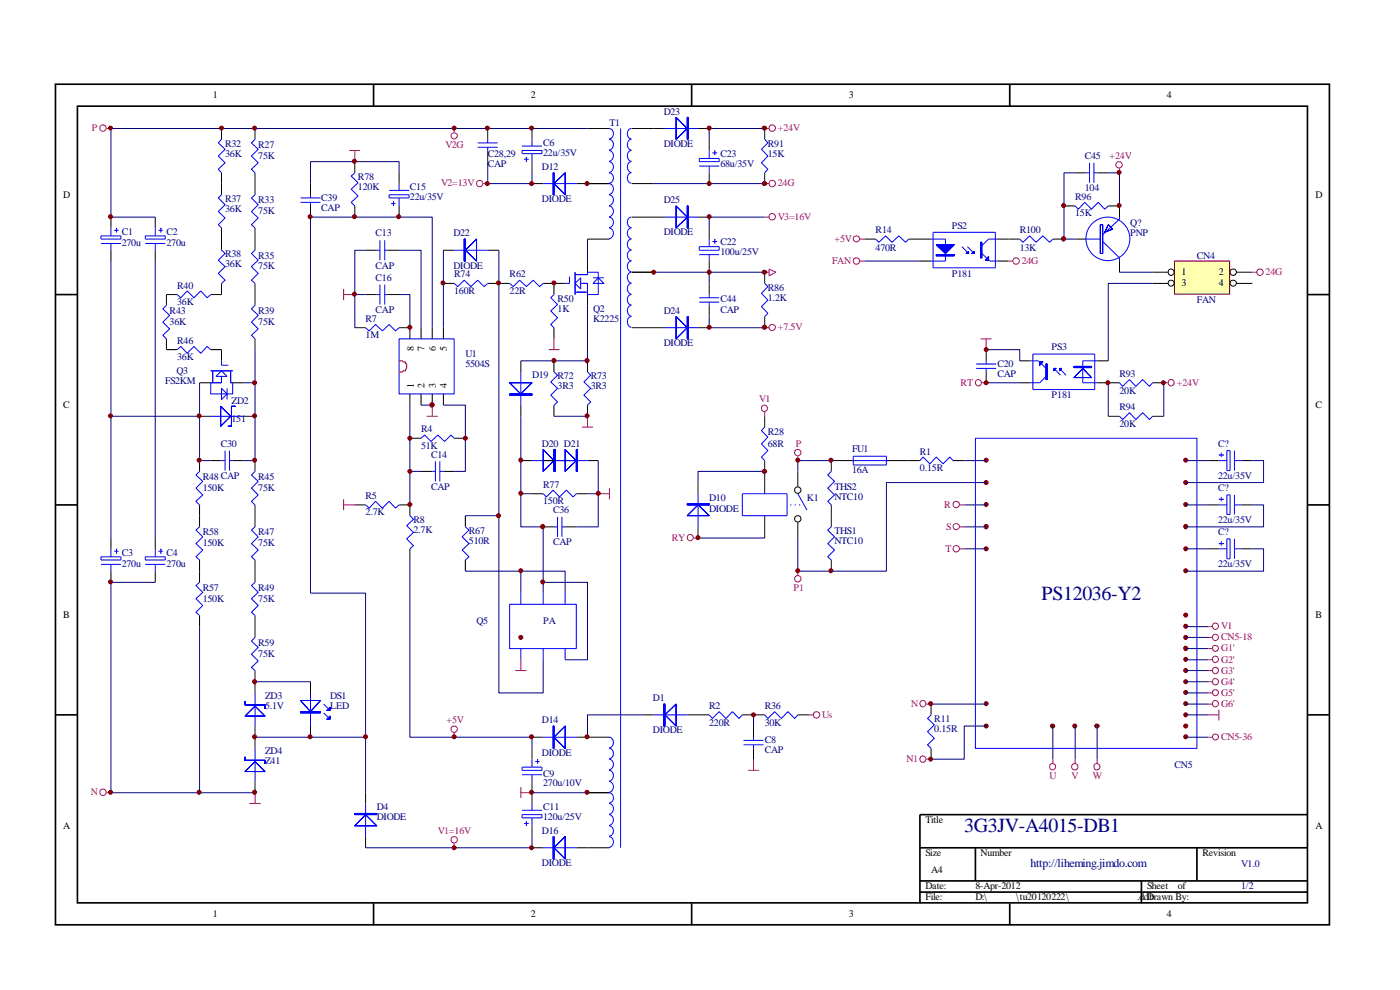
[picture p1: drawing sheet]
<svg xmlns="http://www.w3.org/2000/svg" width="297mm" height="210mm" viewBox="0 0 297 210" stroke-linecap="round" stroke-linejoin="round" font-family="sans-serif">
<g fill="none" stroke="#000" stroke-width=".35">
<path d="M11.8 17.9h270.2v178.3h-270.2zM79.2 17.9v4.6M146.7 17.9v4.6M214.2 17.9v4.6M16.4 22.5h261v169h-261zM11.8 62.5h4.6M277.5 62.5h4.6M11.8 107.1h4.6M277.5 107.1h4.6M11.8 151.6h4.6M277.5 151.6h4.6M195.2 179.8h82.3"/>
<path d="M206.9 179.8v7.1M253.9 179.8v7.1M277.5 172.8h-82.3v18.8M79.2 191.6v4.7M146.7 191.6v4.7M195.2 186.9h82.3M195.2 189.2h82.3M214.2 191.6v4.7M242.1 186.9v4.7"/>
</g>
<g fill="none" stroke="#000" stroke-width=".21">
<path d="M47 27.3v2.2M47 36.7v4.6M54.1 27.3v2.2M54.1 36.7v4.6M65.9 38.9v2.4M75.3 34.3v2.4M84.7 36.7v2.2M103.5 27.3v2.2M103.5 31.9v2.4M112.9 38.9h2.3M112.9 27.3v2.2M112.9 34.3v2.4"/>
<path d="M122.3 38.9h7M124.6 27.3h4.7M134 27.3h7.1M134 38.9h4.7M148.1 27.3h2.4M150.5 29.5v2.4M150.5 36.7v2.2M162.2 27.3v2.2M162.2 36.7v2.2M23.5 46.1v2.2M23.5 53.1v2.3M32.9 46.1v2.2"/>
<path d="M32.9 53.1v2.3M47 48.3v4.8M54.1 48.3v4.8M65.9 43.7v2.4M75.3 43.7v2.4M77.6 53.1h2.3M82.3 53.1h2.4M84.7 43.7v2.4M94.1 53.1h2.3M103.5 53.1h2.3M124.6 50.7h4.7M124.6 55.4v2.3"/>
<path d="M134 57.7h4.7M134 46.1h7.1M148.1 46.1h2.4M150.5 48.3v2.4M150.5 55.4v2.3M162.2 57.7v2.4M35.3 71.9v2.3h2.3M37.6 62.5h-2.3v2.3M44.7 74.2h2.3v2.3M47 60.1v2.4h-2.3M54.1 60.1v4.7M54.1 71.9v2.3"/>
<path d="M75.3 69.5h2.3M77.6 62.5h2.3M82.3 62.5h2.4M84.7 69.5h2.3v2.4M89.3 69.5v2.4M91.7 69.5v2.4M94.1 69.5v2.4M94.1 60.1h2.3M103.5 60.1h4.6M110.5 76.5v2.4M115.2 60.1h4.7M117.5 60.1v2.4"/>
<path d="M117.5 69.5v2.4M117.5 76.5v2.4M124.6 62.5v2.3M124.6 76.5v2.4M134 69.5h7.1M148.1 69.5h2.4M162.2 67.1v2.4M42.3 97.7v2.3M42.3 81.2h2.4M42.3 88.3h2.4M44.7 97.7h2.3M49.4 81.2h2.3"/>
<path d="M49.4 97.7h2.3M51.7 88.3h2.4M54.1 97.7v2.3M87 83.6v2.3M87 93h2.3M89.3 83.6v2.3M89.3 100h2.4M91.7 83.6v2.3M94.1 83.6v2.3M94.1 100h2.3M96.4 93h2.3M110.5 97.7h2.4"/>
<path d="M110.5 85.9v2.4M115.2 97.7h2.3M117.5 85.9v2.4M119.9 97.7h2.4M124.6 97.7h2.3M124.6 85.9v2.4M23.5 114.1v2.3M32.9 114.1v2.3M42.3 107.1v4.7M42.3 118.8v4.7M54.1 107.1v4.7M54.1 118.8v4.7"/>
<path d="M75.3 107.1h2.3M84.7 107.1h2.3v2.3M87 116.4v2.4M98.7 109.4v2.4M98.7 118.8v2.4M112.9 104.7h2.3M115.2 111.8h2.3M119.9 111.8h2.4M122.3 104.7h2.3M23.5 121.2v2.3M32.9 121.2v2.3M42.3 130.6v2.3"/>
<path d="M54.1 130.6v4.6M54.1 142.2v4.8M54.1 154v4.7M65.9 144.6v2.4M65.9 154v2.4M112.9 156.4h2.3M112.9 158.7v2.3M122.3 156.4h7M136.4 151.6h2.3M145.8 151.6h4.7M157.5 151.6h4.7M159.9 154v2.4"/>
<path d="M159.9 158.7v2.3M169.2 151.6h2.4M54.1 165.8v2.3M77.6 168.1v2.3M77.6 177.5v2.3M112.9 179.8h2.3M112.9 165.8v4.6M112.9 175.2v2.3M122.3 179.8h7M124.6 168.1h4.7"/>
</g>
<g fill="none" stroke="#00f" stroke-width=".21">
<path d="M47 29.5l-.7 .8 1.5 1.4-1.5 1.4 1.5 1.4-1.5 1.4 .7 .8M54.1 29.5l-.8 .8 1.5 1.4-1.5 1.4 1.5 1.4-1.5 1.4 .8 .8M75.3 36.7l-.8 .6 1.4 1.5-1.4 1.3 1.4 1.5-1.4 1.3 .8 .8M84.7 38.9v1.5M101.3 30.3h4.3M101.3 31.2h4.3M103.5 29.5v.8M103.5 31.2v.7M110.7 31.9h4.3v.7h-4.3zM110.7 31h4.3M111.2 33.8h1M111.7 33.4v.9"/>
<path d="M112.9 29.5v1.5M112.9 32.6v1.7M115.2 38.9h7.1M129.2 27.3a1.11 1.11 0 0 1 .9 1.1 1.11 1.11 0 0 1-.9 1.1M129.2 29.5a1.17 1.17 0 0 1 .9 1.2 1.17 1.17 0 0 1-.9 1.1M129.2 31.9a1.17 1.17 0 0 1 .9 1.2 1.17 1.17 0 0 1-.9 1.1M129.2 34.3a1.17 1.17 0 0 1 .9 1.1 1.17 1.17 0 0 1-.9 1.2M129.2 36.7a1.11 1.11 0 0 1 .9 1.1 1.11 1.11 0 0 1-.9 1.1M129.2 38.9a1.17 1.17 0 0 1 .9 1.2 1.17 1.17 0 0 1-.9 1.1M131.7 27.3v152.5M133.9 36.7a1.14 1.14 0 0 0-.8 1.1 1.14 1.14 0 0 0 .8 1.1M133.9 34.3a1.19 1.19 0 0 0-.8 1.1 1.19 1.19 0 0 0 .8 1.2"/>
<path d="M133.9 31.9a1.19 1.19 0 0 0-.8 1.2 1.19 1.19 0 0 0 .8 1.1M133.9 29.5a1.19 1.19 0 0 0-.8 1.2 1.19 1.19 0 0 0 .8 1.1M133.9 27.3a1.14 1.14 0 0 0-.8 1.1 1.14 1.14 0 0 0 .8 1.1M141.1 27.3h7M148.3 33.6h4.3v.7h-4.3zM148.3 35.2h4.3M150.5 31.9v1.7M150.5 35.2v1.5M151.1 32.4h1M151.6 31.9v1M162.2 29.5l.7 .8-1.4 1.4 1.4 1.4-1.4 1.4 1.4 1.4-.7 .8M21.4 50h4.3v.7h-4.3z"/>
<path d="M21.4 51.6h4.3M23.5 48.3v1.7M23.5 51.6v1.5M24.2 48.9h.9M24.7 48.3v1M30.8 51.6h4.3M30.8 50h4.3v.7h-4.3zM32.9 48.3v1.7M32.9 51.6v1.5M33.6 48.9h.9M34.1 48.3v1M47 53.1l.8 .7-1.5 1.4 1.5 1.4-1.5 1.4 1.5 1.4-.8 .7"/>
<path d="M47 41.3l-.7 .7 1.5 1.4-1.5 1.5 1.5 1.3-1.5 1.5 .7 .6M54.1 41.3l-.8 .7 1.5 1.4-1.5 1.5 1.5 1.3-1.5 1.5 .8 .6M54.1 53.1l-.8 .7 1.5 1.4-1.5 1.4 1.5 1.4-1.5 1.4 .8 .7M63.8 42h4.2M63.8 42.9h4.2M65.9 41.3v.7M65.9 42.9v.8M79.9 53.1h.7M80.6 51v4.2M81.6 51v4.2M81.6 53.1h.7M82.5 41.3h4.3v.7h-4.3z"/>
<path d="M82.5 40.4h4.3M83 43.2h.9M83.5 42.8v.9M84.7 42v1.7M96.4 53.1h7.1M120.8 58.7v1.4h-.9M122 58.3h2.6v-.6h2.3v4.8h-2.3v-2.4h-1.4M122 57.7v4.8M125.8 58.9h2.3M126.9 58.9l1.2 1.2h-2.3zM129.2 41.3a1.17 1.17 0 0 1 .9 1.2 1.17 1.17 0 0 1-.9 1.1M129.2 43.7a1.17 1.17 0 0 1 .9 1.1 1.17 1.17 0 0 1-.9 1.2"/>
<path d="M129.2 46.1a1.11 1.11 0 0 1 .9 1.1 1.11 1.11 0 0 1-.9 1.1M129.2 48.3a1.17 1.17 0 0 1 .9 1.2 1.17 1.17 0 0 1-.9 1.1M133.9 55.4a1.19 1.19 0 0 0-.8 1.1 1.19 1.19 0 0 0 .8 1.2M133.9 53.1a1.14 1.14 0 0 0-.8 1.1 1.14 1.14 0 0 0 .8 1.1M133.9 50.7a1.19 1.19 0 0 0-.8 1.2 1.19 1.19 0 0 0 .8 1.1M133.9 48.3a1.19 1.19 0 0 0-.8 1.2 1.19 1.19 0 0 0 .8 1.1M133.9 46.1a1.14 1.14 0 0 0-.8 1.1 1.14 1.14 0 0 0 .8 1.1M133.9 57.7a1.19 1.19 0 0 0-.8 1.2 1.19 1.19 0 0 0 .8 1.1M141.1 46.1h7M148.3 52.3h4.3v.8h-4.3zM148.3 54h4.3M150.5 50.7v1.6"/>
<path d="M150.5 54v1.4M151.1 51.2h1M151.6 50.7v.9M35.3 64.8l-.8 .7 1.5 1.4-1.5 1.4 1.5 1.5-1.5 1.3 .8 .8M37.6 62.5l.8 .7 1.3-1.5 1.4 1.5 1.5-1.5 1.3 1.5 .8-.7M37.6 74.2l.8-.7 1.3 1.4 1.4-1.4 1.5 1.4 1.3-1.4 .8 .7M44.7 78.7h4.7M45.1 78.7v2.5M47 76.5v1h1.4M47 78.7l1.2 1.1h-2.4zM48.9 78.7v2.5h.5v2.4h-4.7v-2.4h2.3v-1.4M54.1 64.8l-.8 .7 1.5 1.4-1.5 1.4 1.5 1.5-1.5 1.3 .8 .8"/>
<path d="M77.6 69.5l.7 .7 1.4-1.4 1.4 1.4 1.4-1.4 1.4 1.4 .8-.7M79.9 62.5h.7M80.6 60.4v4.2M81.6 62.5h.7M81.6 60.4v4.2M84.7 71.9h11.7v11.7h-11.7zM96.4 60.1l.7 .7 1.4-1.4 1.4 1.4 1.4-1.4 1.4 1.4 .8-.7M108.1 60.1l.8 .7 1.3-1.4 1.5 1.4 1.4-1.4 1.4 1.4 .7-.7M110.5 78.9v7M117.5 62.5l-.7 .7 1.5 1.4-1.5 1.4 1.5 1.4-1.5 1.4 .7 .7M117.5 78.9l.8 .7-1.5 1.4 1.5 1.4-1.5 1.4 1.5 1.5-.8 .6M122 62h2.6"/>
<path d="M122 60.1l1.2-1.2v2.4zM124.6 78.9l.7 .7-1.4 1.4 1.4 1.4-1.4 1.4 1.4 1.5-.7 .6M133.9 67.1a1.19 1.19 0 0 0-.8 1.2 1.19 1.19 0 0 0 .8 1.1M133.9 64.8a1.19 1.19 0 0 0-.8 1.1 1.19 1.19 0 0 0 .8 1.2M133.9 62.5a1.14 1.14 0 0 0-.8 1.1 1.14 1.14 0 0 0 .8 1.1M133.9 60.1a1.19 1.19 0 0 0-.8 1.2 1.19 1.19 0 0 0 .8 1.1M141.1 69.5h7M162.2 60.1l.7 .7-1.4 1.4 1.4 1.5-1.4 1.3 1.4 1.5-.7 .6M42.3 100l-.7 .8 1.4 1.3-1.4 1.4 1.4 1.5-1.4 1.3 .7 .8M44.7 88.3h7M47 82.4l1.2 1.2-1.2 1.2zM47 97.7h.8"/>
<path d="M47.8 95.6v4.2M48.2 82.4v2.4M48.7 97.7h.7M48.7 95.6v4.2M54.1 100l-.8 .8 1.5 1.3-1.5 1.4 1.5 1.5-1.5 1.3 .8 .8M89.3 93l.8-.7 1.3 1.3 1.5-1.3 1.4 1.3 1.4-1.3 .7 .7M91.7 100h.7M92.4 97.9v4.2M93.3 100h.8M93.3 97.9v4.2M112.9 97.7h11.7M21.4 118.1h4.3v.7h-4.3z"/>
<path d="M21.4 119.7h4.3M23.5 116.4v1.7M23.5 119.7v1.5M24.2 116.9h.9M24.7 116.4v1M30.8 118.1h4.3v.7h-4.3zM30.8 119.7h4.3M32.9 116.4v1.7M32.9 119.7v1.5M33.6 116.9h.9M34.1 116.4v1M42.3 111.8l-.7 .6 1.4 1.5-1.4 1.4 1.4 1.4-1.4 1.4 .7 .7"/>
<path d="M54.1 111.8l-.8 .6 1.5 1.5-1.5 1.4 1.5 1.4-1.5 1.4 .8 .7M77.6 107.1l.7 .7 1.4-1.5 1.4 1.5 1.4-1.5 1.4 1.5 .8-.7M87 109.4l.7 .8-1.4 1.3 1.4 1.4-1.4 1.4 1.4 1.4-.7 .7M98.7 111.8l.8 .6-1.5 1.5 1.5 1.4-1.5 1.4 1.5 1.4-.8 .7M115.2 104.7l.7 .7 1.4-1.4 1.4 1.4 1.4-1.4 1.5 1.4 .7-.7M117.5 111.8h.8M118.3 109.6v4.3M119.2 111.8h.7M119.2 109.6v4.3M42.3 123.5l-.7 .7 1.4 1.4-1.4 1.4 1.4 1.4-1.4 1.5 .7 .7M54.1 123.5l-.8 .7 1.5 1.4-1.5 1.4 1.5 1.4-1.5 1.5 .8 .7M54.1 135.2l-.8 .8 1.5 1.3-1.5 1.5 1.5 1.4-1.5 1.4 .8 .6"/>
<path d="M108.1 128.2h14.2v9.4h-14.2zM110.5 125.8v2.4M110.5 137.6v2.4M115.2 125.8v2.4M115.2 137.6v2.4M119.9 125.8v2.4M119.9 137.6v2.4M54.1 147v7M54.1 158.7v7.1M65.9 147v7M68.7 151.2l.9 .9M68.7 149.4l.9 .9"/>
<path d="M115.2 156.4h7.1M129.2 156.4a1.17 1.17 0 0 1 .9 1.1 1.17 1.17 0 0 1-.9 1.2M129.2 158.7a1.11 1.11 0 0 1 .9 1.2 1.11 1.11 0 0 1-.9 1.1M138.7 151.6h7.1M150.5 151.6l.6 .8 1.5-1.4 1.4 1.4 1.4-1.4 1.4 1.4 .7-.8M157.7 158h4.3M157.7 157.1h4.3M159.9 156.4v.7M159.9 158v.7M162.2 151.6l.7 .8 1.4-1.4 1.5 1.4 1.3-1.4 1.5 1.4 .6-.8M77.6 170.4v7.1M110.7 162.7h4.3v.7h-4.3z"/>
<path d="M110.7 172.8h4.3v.7h-4.3zM110.7 164.3h4.3M110.7 171.9h4.3M111.2 174.7h1M111.7 174.2v1M112.9 161v1.7M112.9 164.3v1.5M112.9 170.4v1.5M112.9 173.5v1.7M113.5 161.5h1M114 161v1M115.2 179.8h7.1"/>
<path d="M129.2 161a1.17 1.17 0 0 1 .9 1.2 1.17 1.17 0 0 1-.9 1.1M129.2 163.4a1.17 1.17 0 0 1 .9 1.1 1.17 1.17 0 0 1-.9 1.2M129.2 165.8a1.17 1.17 0 0 1 .9 1.1 1.17 1.17 0 0 1-.9 1.2M129.2 168.1a1.11 1.11 0 0 1 .9 1.1 1.11 1.11 0 0 1-.9 1.1M129.2 170.4a1.17 1.17 0 0 1 .9 1.2 1.17 1.17 0 0 1-.9 1.1M129.2 172.8a1.17 1.17 0 0 1 .9 1.1 1.17 1.17 0 0 1-.9 1.2M129.2 175.2a1.11 1.11 0 0 1 .9 1.1 1.11 1.11 0 0 1-.9 1.1M129.2 177.5a1.17 1.17 0 0 1 .9 1.1 1.17 1.17 0 0 1-.9 1.1"/>
</g>
<path d="M49.1 86.2v4.2h-.7h.7v-4.2h.8zM49.1 86.2v4.2h-.7h.7v-4.2h.8z" fill="#00f" stroke="#00f" stroke-width=".21"/>
<g fill="#00f" stroke="#00f" stroke-width=".21">
<path d="M46.8 86.2l2.1 2.1-2.1 2.1zM46.8 86.2l2.1 2.1-2.1 2.1z" fill-rule="evenodd"/>
<path d="M52 160.6v.7h4.2v.7v-.7h-4.2zM52 160.6v.7h4.2v.7v-.7h-4.2z" fill-rule="evenodd"/>
<path d="M52 163.7l2.1-2.2 2.1 2.2zM52 163.7l2.1-2.2 2.1 2.2z" fill-rule="evenodd"/>
<path d="M52 148.8v.7h4.2v.8v-.8h-4.2zM52 148.8v.7h4.2v.8v-.8h-4.2z" fill-rule="evenodd"/>
<path d="M52 151.9l2.1-2.1 2.1 2.1zM52 151.9l2.1-2.1 2.1 2.1z" fill-rule="evenodd"/>
<path d="M63.8 148.6h4.2l-2.1 2.4zM63.8 148.6h4.2l-2.1 2.4z" fill-rule="evenodd"/>
<path d="M63.8 151h4.2v.2h-4.2zM63.8 151h4.2v.2h-4.2z" fill-rule="evenodd"/>
<path d="M70 151.9v.7h-.7zM70 151.9v.7h-.7z" fill-rule="evenodd"/>
<path d="M70 150v.7h-.7zM70 150v.7h-.7z" fill-rule="evenodd"/>
<path d="M117.3 36.7v4.6h.2v-4.6zM117.3 36.7v4.6h.2v-4.6z" fill-rule="evenodd"/>
<path d="M117.5 38.9l2.4-2.2v4.6zM117.5 38.9l2.4-2.2v4.6z" fill-rule="evenodd"/>
<path d="M117.3 154v4.7h.2v-4.7zM117.3 154v4.7h.2v-4.7z" fill-rule="evenodd"/>
<path d="M117.5 156.4l2.4-2.4v4.7zM117.5 156.4l2.4-2.4v4.7z" fill-rule="evenodd"/>
<path d="M117.3 177.5v4.7h.2v-4.7zM117.3 177.5v4.7h.2v-4.7z" fill-rule="evenodd"/>
<path d="M117.5 179.8l2.4-2.3v4.7zM117.5 179.8l2.4-2.3v4.7z" fill-rule="evenodd"/>
<path d="M98.5 50.7v4.7h.2v-4.7zM98.5 50.7v4.7h.2v-4.7z" fill-rule="evenodd"/>
<path d="M101.1 50.7v4.7l-2.4-2.3zM101.1 50.7v4.7l-2.4-2.3z" fill-rule="evenodd"/>
<path d="M75.3 172.6v.2h4.6v-.2zM75.3 172.6v.2h4.6v-.2z" fill-rule="evenodd"/>
<path d="M77.6 172.8l2.3 2.4h-4.6zM77.6 172.8l2.3 2.4h-4.6z" fill-rule="evenodd"/>
<path d="M145.8 24.9v4.6h.2v-4.6zM145.8 24.9v4.6h.2v-4.6z" fill-rule="evenodd"/>
<path d="M143.4 24.9l2.4 2.4-2.4 2.2zM143.4 24.9l2.4 2.4-2.4 2.2z" fill-rule="evenodd"/>
<path d="M140.8 149.4v4.6h.3v-4.6zM140.8 149.4v4.6h.3v-4.6z" fill-rule="evenodd"/>
<path d="M141.1 151.6l2.3-2.2v4.6zM141.1 151.6l2.3-2.2v4.6z" fill-rule="evenodd"/>
<path d="M108.1 83.6v.2h4.8v-.2zM108.1 83.6v.2h4.8v-.2z" fill-rule="evenodd"/>
<path d="M108.1 81.2h4.8l-2.4 2.4zM108.1 81.2h4.8l-2.4 2.4z" fill-rule="evenodd"/>
<path d="M117.5 95.3v4.7h.3v-4.7zM117.5 95.3v4.7h.3v-4.7z" fill-rule="evenodd"/>
<path d="M115.2 95.3l2.3 2.4-2.3 2.3zM115.2 95.3l2.3 2.4-2.3 2.3z" fill-rule="evenodd"/>
<path d="M122.3 95.3v4.7h.2v-4.7zM122.3 95.3v4.7h.2v-4.7z" fill-rule="evenodd"/>
<path d="M119.9 95.3l2.4 2.4-2.4 2.3zM119.9 95.3l2.4 2.4-2.4 2.3z" fill-rule="evenodd"/>
<path d="M145.8 43.7v4.6h.2v-4.6zM145.8 43.7v4.6h.2v-4.6z" fill-rule="evenodd"/>
<path d="M143.4 43.7l2.4 2.4-2.4 2.2zM143.4 43.7l2.4 2.4-2.4 2.2z" fill-rule="evenodd"/>
<path d="M145.8 67.1v4.8h.2v-4.8zM145.8 67.1v4.8h.2v-4.8z" fill-rule="evenodd"/>
<path d="M143.4 67.1l2.4 2.4-2.4 2.4zM143.4 67.1l2.4 2.4-2.4 2.4z" fill-rule="evenodd"/>
</g>
<g fill="none" stroke="#a1006a" stroke-width=".21">
<path d="M22.6 27.3h.9M74.1 31.9h2.3M75.3 31.9v2.4M96.4 27.3v.9M102.5 38.9h1M162.2 27.3h1M162.2 38.9h1M162.2 46.1h1M162.2 57.7h1M163.2 57.1l1.4 .6-1.4 .8zM72.9 61.3v2.4M72.9 62.5h2.4"/>
<path d="M116.4 74.2h2.3M117.5 71.9v2.3M162.2 69.5h1M90.5 88.3h2.4M91.7 85.9v2.4M123.4 90.6h2.4M124.6 88.3v2.3M72.9 105.9v2.3M72.9 107.1h2.4M126.9 104.7h2.4M129.3 103.5v2.4M110.5 140v2.2"/>
<path d="M96.4 155.4v1M109.3 142.2h2.4M171.6 151.6h1M22.6 168.1h.9M52.9 170.4h2.4M54.1 168.1v2.3M96.4 178.9v.9M110.5 168.1h2.4M110.5 167v2.2M158.7 163.4h2.3M159.9 161v2.4"/>
<circle cx="21.8" cy="27.2" r=".68"/>
<circle cx="96.4" cy="28.8" r=".66"/>
<circle cx="101.8" cy="38.9" r=".68"/>
<circle cx="163.8" cy="38.9" r=".68"/>
<circle cx="163.8" cy="27.2" r=".68"/>
<circle cx="163.8" cy="46" r=".68"/>
<circle cx="163.8" cy="69.5" r=".66"/>
<circle cx="96.3" cy="154.7" r=".68"/>
<circle cx="173.2" cy="151.6" r=".68"/>
<circle cx="21.8" cy="168.1" r=".68"/>
<circle cx="96.3" cy="178.1" r=".68"/>
</g>
<g fill="none" stroke="#000080" stroke-width=".21">
<path d="M84.7 36.7v-2.4h-18.8v4.6M103.5 34.3v4.6h9.4v-2.2M124.6 27.3h-101.1v18.8h9.4M138.7 38.9h23.5M162.2 27.3h-11.7v2.2M23.5 55.4v58.7M32.9 55.4v58.7M77.6 53.1h-2.3v16.4M84.7 53.1h4.6v16.4M94.1 53.1v16.4M105.8 53.1v93.9h9.4v-7M124.6 50.7v4.7"/>
<path d="M138.7 57.7h23.5M162.2 46.1h-11.7v2.2M54.1 74.2v23.5h-2.4M75.3 62.5h2.3M84.7 62.5h2.3v7M91.7 69.5v-23.4h-25.8v79.7h11.7v42.3M124.6 64.8v11.7h-14.1M150.5 67.1v2.4h11.7M23.5 88.3h18.8M42.3 81.2v16.5h2.4M51.7 81.2h2.4M87 85.9v21.2"/>
<path d="M87 100h2.3M89.3 85.9h2.4M94.1 85.9h4.6v14.1h-2.3M110.5 88.3v23.5h4.7v14M117.5 88.3h7.1M126.9 97.7v14.1h-4.6M87 118.8v37.6h25.9v2.3M98.7 109.4h7.1M110.5 104.7h2.4M124.6 104.7h2.3M32.9 123.5h-9.4v44.6h30.6M42.3 132.9v35.2"/>
<path d="M98.7 121.2h11.8M110.5 125.8v-4.6h9.4v4.6M115.2 123.5h9.4v16.5h-4.7M54.1 144.6h11.8M54.1 156.4h11.8M136.4 151.6h-11.8v4.8M159.9 151.6v2.4M112.9 177.5v2.3h-35.3M112.9 168.1h11.7"/>
</g>
<g fill="#800000" stroke="#800000" stroke-width=".21">
<circle cx="54" cy="168.1" r=".42"/>
<circle cx="23.5" cy="168.1" r=".42"/>
<circle cx="23.5" cy="123.4" r=".42"/>
<circle cx="23.5" cy="46" r=".42"/>
<circle cx="23.5" cy="27.2" r=".42"/>
<circle cx="54" cy="97.6" r=".42"/>
<circle cx="42.2" cy="97.6" r=".42"/>
<circle cx="23.5" cy="88.2" r=".42"/>
<circle cx="42.2" cy="168.1" r=".42"/>
<circle cx="54" cy="144.6" r=".42"/>
<circle cx="54" cy="156.3" r=".42"/>
<circle cx="117.5" cy="60" r=".42"/>
<circle cx="87" cy="69.4" r=".42"/>
<circle cx="54" cy="27.2" r=".42"/>
<circle cx="124.5" cy="38.9" r=".42"/>
<circle cx="112.8" cy="27.2" r=".42"/>
<circle cx="103.4" cy="27.2" r=".42"/>
<circle cx="96.4" cy="27.2" r=".42"/>
<circle cx="124.5" cy="76.5" r=".45"/>
<circle cx="124.5" cy="88.2" r=".42"/>
<circle cx="87" cy="93" r=".42"/>
<circle cx="98.7" cy="93" r=".42"/>
<circle cx="91.6" cy="85.9" r=".48"/>
<circle cx="87" cy="100" r=".42"/>
<circle cx="87" cy="107" r=".42"/>
<circle cx="112.8" cy="156.3" r=".42"/>
<circle cx="124.5" cy="168.1" r=".42"/>
<circle cx="112.8" cy="168.1" r=".42"/>
<circle cx="112.8" cy="179.8" r=".42"/>
<circle cx="94" cy="60" r=".42"/>
<circle cx="75.2" cy="34.2" r=".42"/>
<circle cx="54" cy="81.2" r=".42"/>
<circle cx="112.8" cy="38.9" r=".42"/>
<circle cx="105.7" cy="60" r=".42"/>
<circle cx="115.1" cy="111.7" r=".45"/>
<circle cx="110.5" cy="97.6" r=".42"/>
<circle cx="115.1" cy="123.4" r=".42"/>
<circle cx="110.5" cy="104.6" r=".42"/>
<circle cx="110.5" cy="121.1" r=".42"/>
<circle cx="105.7" cy="109.4" r=".42"/>
<circle cx="117.5" cy="76.5" r=".45"/>
<circle cx="126.9" cy="104.6" r=".42"/>
<circle cx="124.5" cy="156.3" r=".42"/>
<circle cx="159.9" cy="151.6" r=".42"/>
<circle cx="96.4" cy="156.3" r=".42"/>
<circle cx="96.4" cy="179.8" r=".42"/>
<circle cx="162.2" cy="38.9" r=".45"/>
<circle cx="150.5" cy="38.9" r=".42"/>
<circle cx="162.2" cy="27.2" r=".45"/>
<circle cx="150.5" cy="27.2" r=".42"/>
<circle cx="150.5" cy="46" r=".42"/>
<circle cx="162.2" cy="57.7" r=".45"/>
<circle cx="138.7" cy="57.7" r=".42"/>
<circle cx="150.5" cy="69.4" r=".42"/>
<circle cx="162.2" cy="69.4" r=".45"/>
<circle cx="47" cy="27.2" r=".42"/>
<circle cx="75.2" cy="62.4" r=".42"/>
<circle cx="110.5" cy="135.2" r=".42"/>
</g>
<path d="M84.7 76.5h.6l.3 .3h.4v.2l.3 .2v.9l-.3 .3v.3h-.4l-.3 .2h-.6" fill="none" stroke="#f00" stroke-width=".21"/>
<path d="M249.3 55.5h11.5v6.8h-11.5z" fill="#ffffb0"/>
<path d="M249.2 55.4h11.7v7h-11.7z" fill="none" stroke="#800000" stroke-width=".21"/>
<g fill="none" stroke="#000" stroke-width=".21">
<path d="M228.1 36.7h2.3M232.7 36.7h2.4M183.4 50.7h2.4M192.8 50.7h4.7M195.2 55.4h2.3M211.6 50.7h4.7M211.6 55.4h2.4M223.4 50.7h2.3M225.7 43.7h2.4M228.1 50.7h2.3M235.1 43.7h2.4v2.4M237.5 55.4v2.3"/>
<path d="M244.5 57.7h3.3M262.4 57.7h3.3M150.5 60.1v2.4M150.5 64.8v2.3M209.2 74.2v2.3M209.2 78.9v2.3M216.3 76.5h2.3M232.7 76.5h2.4M244.5 60.1h3.3M262.4 60.1h3.3M162.2 88.3v2.3M162.2 97.7v7"/>
<path d="M169.2 100v3.3M181 97.7h-4.6v2.3M188 97.7h7.2M202.2 97.7h2.4M216.3 81.2h2.3M232.7 81.2h4.8M235.1 88.3h2.4M244.5 81.2h2.4M244.5 88.3h2.4M256.3 97.7h2.3M263.3 97.7h2.4M148.1 102.4v2.3"/>
<path d="M148.1 111.8v2.3M162.2 109.4v4.7M169.2 110.8v3.3M176.4 107.1v4.7M176.4 118.8v2.4M256.3 107.1h2.3M256.3 116.4h2.3M263.3 107.1h2.4M263.3 116.4h2.4M197.5 149.4v2.2M197.5 158.7v2.3"/>
<circle cx="248.4" cy="57.7" r=".66"/>
<circle cx="261.6" cy="57.7" r=".68"/>
<circle cx="248.5" cy="60.1" r=".64"/>
<circle cx="261.6" cy="60.1" r=".66"/>
<circle cx="169.2" cy="104" r=".68"/>
<circle cx="169.2" cy="110.1" r=".68"/>
</g>
<g fill="none" stroke="#00f" stroke-width=".21">
<path d="M230.4 36.7h.7M231.1 34.5v4.3M232.1 36.7h.6M232.1 34.5v4.3M185.8 50.7l.6 .7 1.5-1.4 1.3 1.4 1.5-1.4 1.4 1.4 .7-.7M197.5 50.7h3.1v4.7h-3.1M198 49.3h13.2v7.5h-13.2zM204 52.3l1.5 1.5M205.2 52.3l1.5 1.5M208.3 53.8l1.7 1.6h1.6M211.6 50.7h-1.9l-1.4 1.5M216.3 50.7l.7 .7 1.4-1.4 1.4 1.4 1.4-1.4 1.5 1.4 .7-.7"/>
<path d="M228.1 43.7l.7 .7 1.3-1.5 1.5 1.5 1.4-1.5 1.4 1.5 .7-.7M230.1 50.7h3.3M233.9 51.2l3.6 3.5v.7M237.5 46.1v.4l-3.6 3.3M148.3 63.2h4.3M148.3 64.1h4.3M150.5 62.5v.7M150.5 64.1v.7M207.1 77.2h4.2M207.1 78.1h4.2M209.2 76.5v.7M209.2 78.1v.8"/>
<path d="M218.6 76.5h1.7l1.6 1.6M219.1 75.1h13.1v7.5h-13.1zM221.9 79.8l-1.3 1.4h-2M223.6 78.1l1.4 1.5M224.8 78.1l1.3 1.5M232.7 76.5h-3v4.7h3M162.2 90.6l-.7 .8 1.4 1.3-1.4 1.4 1.4 1.5-1.4 1.3 .7 .8M176.4 100l-.8 .8 1.4 1.3-1.4 1.4 1.4 1.5-1.4 1.3 .8 .8M181 97.7h7M181 96.8h7v1.8h-7zM195.2 97.7l.6-.8 1.5 1.5 1.3-1.5 1.5 1.5 1.4-1.5 .7 .8M206.9 93h47v65.7h-47z"/>
<path d="M237.5 81.2l.7 .8 1.4-1.5 1.4 1.5 1.4-1.5 1.4 1.5 .7-.8M237.5 88.3l.7 .7 1.4-1.5 1.4 1.5 1.4-1.5 1.4 1.5 .7-.7M258.6 96.5h1M258.6 97.7h1.7M259.1 96v.9M260.3 95.6h.6v4.2h-.6zM261.9 97.7h1.4M261.9 95.6v4.2M148.1 104.7v7.1M157.5 104.7h9.5v4.7h-9.5zM167.6 107.1h.3M168.6 107.1h.2"/>
<path d="M169.2 104.7l2 3.5M169.5 107.1h.3M176.4 111.8l-.8 .6 1.4 1.5-1.4 1.4 1.4 1.4-1.4 1.4 .8 .7M258.6 105.9h1M258.6 107.1h1.7M258.6 115.3h1M258.6 116.4h1.7M259.1 105.4v.9M259.1 114.8v.9M260.3 105h.6v4.1h-.6zM260.3 114.3h.6v4.2h-.6zM261.9 105v4.1"/>
<path d="M261.9 114.3v4.2M261.9 107.1h1.4M261.9 116.4h1.4M197.5 151.6l-.7 .8 1.4 1.4-1.4 1.4 1.4 1.4-1.4 1.4 .7 .7"/>
<circle cx="235" cy="50.7" r="4.6"/>
</g>
<path d="M198.6 51.9h3.8l-1.8 1.9zM198.6 51.9h3.8l-1.8 1.9z" fill="#00f" stroke="#00f" stroke-width=".21"/>
<g fill="#00f" stroke="#00f" stroke-width=".21">
<path d="M198.6 54h3.8v.3h-3.8zM198.6 54h3.8v.3h-3.8z" fill-rule="evenodd"/>
<path d="M206.2 53.8h.5v-.5zM206.2 53.8h.5v-.5z" fill-rule="evenodd"/>
<path d="M205 53.8h.5v-.5zM205 53.8h.5v-.5z" fill-rule="evenodd"/>
<path d="M208 51.4v3.3h.3v-3.3zM208 51.4v3.3h.3v-3.3z" fill-rule="evenodd"/>
<path d="M209.7 54.4v.8h-.7zM209.7 54.4v.8h-.7z" fill-rule="evenodd"/>
<path d="M233.4 47.7v6.1h.5v-6.1zM233.4 47.7v6.1h.5v-6.1z" fill-rule="evenodd"/>
<path d="M235.1 47.7l1 .9-1.7 .7zM235.1 47.7l1 .9-1.7 .7z" fill-rule="evenodd"/>
<path d="M229.7 78.1l1.9 2h-3.8zM229.7 78.1l1.9 2h-3.8z" fill-rule="evenodd"/>
<path d="M227.8 77.7h3.8v.3h-3.8zM227.8 77.7h3.8v.3h-3.8z" fill-rule="evenodd"/>
<path d="M223.6 78.1v.6l.4-.6zM223.6 78.1v.6l.4-.6z" fill-rule="evenodd"/>
<path d="M224.8 78.1v.6l.4-.6zM224.8 78.1v.6l.4-.6z" fill-rule="evenodd"/>
<path d="M221.9 77.2v3.3h.3v-3.3zM221.9 77.2v3.3h.3v-3.3z" fill-rule="evenodd"/>
<path d="M220.6 76.8h.6l-.6 .7zM220.6 76.8h.6l-.6 .7z" fill-rule="evenodd"/>
<path d="M145.8 106.8v.3h4.7v-.3zM145.8 106.8v.3h4.7v-.3z" fill-rule="evenodd"/>
<path d="M148.1 107.1l2.4 2.3h-4.7zM148.1 107.1l2.4 2.3h-4.7z" fill-rule="evenodd"/>
</g>
<g fill="none" stroke="#a1006a" stroke-width=".21">
<path d="M237.5 35.7v1M182.5 50.7h.9M182.5 55.4h.9M214 55.4h.9M265.7 57.7h.9M208 71.9h2.4M209.2 71.9v2.3M162.2 87.4v.9M169.2 96.8v.9M208.3 81.2h.9M246.9 81.2h.9M147.2 114.1h.9"/>
<path d="M203.6 107.1h1M203.6 111.8h1M203.6 116.4h1M169.2 121.2v.9M256.3 132.9h.9M256.3 135.2h.9M256.3 137.6h.9M256.3 140h.9M196.5 149.4h1M256.3 142.2h.9M256.3 144.6h.9M256.3 147h.9"/>
<path d="M256.3 149.4h.9M256.3 151.6h2.3M256.3 156.4h.9M258.6 150.5v2.3M196.5 161h1M223.4 161v1M228.1 161v1M232.7 161v1"/>
<circle cx="237.4" cy="35" r=".68"/>
<circle cx="181.7" cy="55.4" r=".68"/>
<circle cx="181.7" cy="50.7" r=".66"/>
<circle cx="215.6" cy="55.4" r=".68"/>
<circle cx="267.3" cy="57.7" r=".68"/>
<circle cx="162.2" cy="86.6" r=".66"/>
<circle cx="169.2" cy="96" r=".68"/>
<circle cx="207.5" cy="81.2" r=".66"/>
<circle cx="248.4" cy="81.2" r=".66"/>
<circle cx="146.4" cy="114" r=".66"/>
<circle cx="202.9" cy="107" r=".68"/>
<circle cx="202.9" cy="116.4" r=".68"/>
<circle cx="202.9" cy="111.7" r=".66"/>
<circle cx="169.2" cy="122.8" r=".68"/>
<circle cx="257.8" cy="132.8" r=".66"/>
<circle cx="257.8" cy="139.8" r=".66"/>
<circle cx="257.8" cy="135.2" r=".66"/>
<circle cx="257.9" cy="137.5" r=".64"/>
<circle cx="195.8" cy="149.2" r=".66"/>
<circle cx="257.8" cy="142.2" r=".66"/>
<circle cx="257.8" cy="144.6" r=".66"/>
<circle cx="257.8" cy="149.2" r=".66"/>
<circle cx="257.9" cy="146.9" r=".64"/>
<circle cx="257.9" cy="156.3" r=".64"/>
<circle cx="195.8" cy="161" r=".66"/>
<circle cx="223.3" cy="162.6" r=".66"/>
<circle cx="228" cy="162.6" r=".68"/>
<circle cx="232.7" cy="162.6" r=".66"/>
</g>
<g fill="none" stroke="#000080" stroke-width=".21">
<path d="M228.1 36.7h-2.4v14h2.4M235.1 36.7h2.4v7M150.5 57.7v2.4M183.4 55.4h11.8M237.5 57.7h7M209.2 74.2h7.1v2.3M244.5 60.1h-9.4v16.4M162.2 100h-14.1v2.4M176.4 97.7h-7.2v2.3M204.6 97.7h4.6M209.2 81.2h7.1M235.1 81.2v7.1"/>
<path d="M246.9 81.2v7.1M251.5 97.7h4.8M265.7 97.7h2.4v4.7h-16.6M148.1 114.1h14.1M204.6 107.1h4.6M204.6 111.8h4.6M204.6 116.4h4.6M209.2 102.4h-21.2v18.8h-18.8v-7.1M251.5 107.1h4.8M251.5 116.4h4.8M265.7 107.1h2.4v4.7h-16.6M265.7 116.4h2.4v4.8h-16.6"/>
<path d="M251.5 132.9h4.8M251.5 135.2h4.8M251.5 137.6h4.8M251.5 140h4.8M65.9 156.4h11.7M197.5 149.4h11.7M209.2 154h-4.6v7h-7.1M223.4 154v7M228.1 154v7M232.7 154v7M251.5 149.4h4.8M251.5 147h4.8"/>
<path d="M251.5 144.6h4.8M251.5 142.2h4.8M251.5 151.6h4.8M251.5 156.4h4.8"/>
</g>
<g fill="#800000" stroke="#800000" stroke-width=".21">
<circle cx="237.4" cy="43.6" r=".42"/>
<circle cx="237.4" cy="36.6" r=".42"/>
<circle cx="225.6" cy="50.7" r=".45"/>
<circle cx="225.6" cy="43.6" r=".42"/>
<circle cx="209.2" cy="81.2" r=".42"/>
<circle cx="209.2" cy="74.2" r=".42"/>
<circle cx="235" cy="81.2" r=".42"/>
<circle cx="246.8" cy="81.2" r=".42"/>
<circle cx="251.5" cy="97.6" r=".42"/>
<circle cx="251.5" cy="102.4" r=".42"/>
<circle cx="251.5" cy="107" r=".42"/>
<circle cx="251.5" cy="111.7" r=".45"/>
<circle cx="251.5" cy="116.4" r=".42"/>
<circle cx="251.5" cy="121.1" r=".42"/>
<circle cx="251.5" cy="130.5" r=".42"/>
<circle cx="251.5" cy="132.8" r=".42"/>
<circle cx="251.5" cy="135.2" r=".42"/>
<circle cx="251.5" cy="137.5" r=".45"/>
<circle cx="251.5" cy="139.9" r=".42"/>
<circle cx="251.5" cy="142.2" r=".42"/>
<circle cx="251.5" cy="144.6" r=".42"/>
<circle cx="251.5" cy="146.9" r=".42"/>
<circle cx="251.5" cy="149.3" r=".42"/>
<circle cx="251.5" cy="151.6" r=".42"/>
<circle cx="251.5" cy="154" r=".42"/>
<circle cx="251.5" cy="156.3" r=".42"/>
<circle cx="209.2" cy="97.6" r=".42"/>
<circle cx="209.2" cy="102.4" r=".42"/>
<circle cx="209.2" cy="107" r=".42"/>
<circle cx="209.2" cy="111.7" r=".45"/>
<circle cx="209.2" cy="116.4" r=".42"/>
<circle cx="209.2" cy="154" r=".42"/>
<circle cx="209.2" cy="149.3" r=".42"/>
<circle cx="223.3" cy="154" r=".45"/>
<circle cx="228" cy="154" r=".42"/>
<circle cx="232.7" cy="154" r=".45"/>
<circle cx="162.2" cy="100" r=".45"/>
<circle cx="148.1" cy="114" r=".42"/>
<circle cx="176.3" cy="121.1" r=".42"/>
<circle cx="176.3" cy="97.6" r=".42"/>
<circle cx="169.2" cy="121.1" r=".42"/>
<circle cx="169.2" cy="97.6" r=".42"/>
<circle cx="197.4" cy="149.3" r=".42"/>
<circle cx="197.4" cy="161" r=".42"/>
<circle cx="150.5" cy="57.7" r=".42"/>
<circle cx="42.2" cy="88.2" r=".42"/>
<circle cx="54" cy="88.2" r=".42"/>
<circle cx="65.8" cy="46" r=".42"/>
<circle cx="75.2" cy="46" r=".42"/>
<circle cx="84.6" cy="46" r=".42"/>
<circle cx="65.8" cy="156.3" r=".42"/>
<circle cx="77.6" cy="156.3" r=".42"/>
<circle cx="103.4" cy="38.9" r=".42"/>
</g>
<g font-size="4.2" fill="#000080">
<text x="221" y="127.2">PS12036-Y2</text>
<text x="204.6" y="176.4">3G3JV-A4015-DB1</text>
</g>
<text font-size="2.5" fill="#000080" x="218.6" y="183.9">http://liheming.jimdo.com</text>
<g font-size="2.1">
<text x="45.1" y="20.8">1</text>
<text x="112.6" y="20.8">2</text>
<text x="180.1" y="20.8">3</text>
<text x="247.6" y="20.8">4</text>
<text x="13.4" y="41.9">D</text>
<text x="279.1" y="41.9">D</text>
<text x="250.6" y="58.3">1</text>
<text x="258.6" y="58.3">2</text>
<text x="250.6" y="60.7">3</text>
<text x="258.6" y="60.7">4</text>
<text x="87.8" y="74.4" transform="rotate(-90 87.8 74.4)">8</text>
<text x="90.1" y="74.4" transform="rotate(-90 90.1 74.4)">7</text>
<text x="92.5" y="74.4" transform="rotate(-90 92.5 74.4)">6</text>
<text x="94.8" y="74.4" transform="rotate(-90 94.8 74.4)">5</text>
<text x="87.8" y="82.2" transform="rotate(-90 87.8 82.2)">1</text>
<text x="90.1" y="82.2" transform="rotate(-90 90.1 82.2)">2</text>
<text x="92.5" y="82.2" transform="rotate(-90 92.5 82.2)">3</text>
<text x="94.8" y="82.2" transform="rotate(-90 94.8 82.2)">4</text>
<text x="13.4" y="86.5">C</text>
<text x="279.1" y="86.5">C</text>
<text x="13.4" y="131.1">B</text>
<text x="279.1" y="131.1">B</text>
<text x="13.4" y="175.8">A</text>
<text x="196.3" y="174.6">Title</text>
<text x="279.1" y="175.8">A</text>
<text x="196.3" y="181.6">Size</text>
<text x="197.5" y="185.2">A4</text>
<text x="208" y="181.6">Number</text>
<text x="255.1" y="181.6">Revision</text>
<text x="196.3" y="188.6">Date:</text>
<text x="196.3" y="191">File:</text>
<text x="206.9" y="188.6">8-Apr-2012</text>
<text x="206.9" y="191">D:\</text>
<text x="215.6" y="191">\tu20120222\</text>
<text x="241.2" y="191">.ddDrawn By:</text>
<text x="243.3" y="188.6">Sheet</text>
<text x="243.8" y="191">b</text>
<text x="249.9" y="188.6">of</text>
<text x="45.1" y="194.6">1</text>
<text x="112.6" y="194.6">2</text>
<text x="180.1" y="194.6">3</text>
<text x="247.6" y="194.6">4</text>
</g>
<g font-size="2.1" fill="#a1006a">
<text x="19.5" y="27.9">P</text>
<text x="165" y="27.9">+24V</text>
<text x="94.5" y="31.3">V2G</text>
<text x="235.4" y="33.7">+24V</text>
<text x="93.6" y="39.5">V2=13V</text>
<text x="165" y="39.5">24G</text>
<text x="165" y="46.7">V3=16V</text>
<text x="177" y="51.3">+5V</text>
<text x="176.5" y="56">FAN</text>
<text x="216.7" y="56">24G</text>
<text x="268.5" y="58.3">24G</text>
<text x="165" y="70.1">+7.5V</text>
<text x="203.8" y="81.9">RT</text>
<text x="249.7" y="81.9">+24V</text>
<text x="161" y="85.3">V1</text>
<text x="168.8" y="94.7">P</text>
<text x="200.3" y="107.7">R</text>
<text x="200.7" y="112.4">S</text>
<text x="142.5" y="114.7">RY</text>
<text x="200.6" y="117.1">T</text>
<text x="168.3" y="125.3">P1</text>
<text x="259.1" y="133.5">V1</text>
<text x="259.1" y="135.8">CN5-18</text>
<text x="259.1" y="138.2">G1'</text>
<text x="259.1" y="140.5">G2'</text>
<text x="259.1" y="142.9">G3'</text>
<text x="193.3" y="149.9">N</text>
<text x="259.1" y="145.2">G4'</text>
<text x="259.1" y="147.6">G5'</text>
<text x="259.1" y="149.9">G6'</text>
<text x="94.7" y="153.4">+5V</text>
<text x="174.4" y="152.3">Us</text>
<text x="192.3" y="161.6">N1</text>
<text x="259.1" y="157">CN5-36</text>
<text x="222.7" y="165.2">U</text>
<text x="227.3" y="165.2">V</text>
<text x="231.8" y="165.2">W</text>
<text x="19.3" y="168.7">N</text>
<text x="92.9" y="177">V1=16V</text>
</g>
<g font-size="2.1" fill="#000080">
<text x="129.3" y="26.7">T1</text>
<text x="140.8" y="24.3">D23</text>
<text x="47.8" y="31.2">R32</text>
<text x="47.8" y="33.3">36K</text>
<text x="54.8" y="31.3">R27</text>
<text x="54.8" y="33.7">75K</text>
<text x="103.5" y="33.3">C28,29</text>
<text x="103.5" y="35.4">CAP</text>
<text x="115.2" y="30.9">C6</text>
<text x="115.2" y="33">22u/35V</text>
<text x="140.8" y="31.2">DIODE</text>
<text x="152.8" y="33.3">C23</text>
<text x="152.8" y="35.4">68u/35V</text>
<text x="162.9" y="31.2">R91</text>
<text x="162.9" y="33.3">15K</text>
<text x="230.1" y="33.7">C45</text>
<text x="75.9" y="38.2">R78</text>
<text x="75.9" y="40.3">120K</text>
<text x="87" y="40.3">C15</text>
<text x="115" y="36.1">D12</text>
<text x="230.1" y="40.6">104</text>
<text x="47.8" y="42.8">R37</text>
<text x="47.8" y="45">36K</text>
<text x="54.8" y="43.1">R33</text>
<text x="54.8" y="45.5">75K</text>
<text x="68.2" y="42.7">C39</text>
<text x="68.2" y="44.7">CAP</text>
<text x="87" y="42.4">22u/35V</text>
<text x="115" y="42.8">DIODE</text>
<text x="140.8" y="43.1">D25</text>
<text x="228.1" y="42.4">R96</text>
<text x="228.1" y="45.9">15K</text>
<text x="239.8" y="47.8">Q?</text>
<text x="25.8" y="49.9">C1</text>
<text x="25.8" y="52.2">270u</text>
<text x="35.3" y="49.9">C2</text>
<text x="35.3" y="52.2">270u</text>
<text x="79.7" y="50.1">C13</text>
<text x="96.2" y="50.1">D22</text>
<text x="140.8" y="49.9">DIODE</text>
<text x="152.8" y="52">C22</text>
<text x="185.8" y="49.4">R14</text>
<text x="185.8" y="53.2">470R</text>
<text x="201.9" y="48.5">PS2</text>
<text x="216.3" y="49.4">R100</text>
<text x="216.3" y="53.2">13K</text>
<text x="239.8" y="50.1">PNP</text>
<text x="47.8" y="54.6">R38</text>
<text x="47.8" y="56.7">36K</text>
<text x="54.8" y="54.9">R35</text>
<text x="54.8" y="57.1">75K</text>
<text x="79.7" y="59.5">C16</text>
<text x="79.7" y="57">CAP</text>
<text x="96.2" y="57">DIODE</text>
<text x="96.4" y="58.8">R74</text>
<text x="108.1" y="58.8">R62</text>
<text x="152.8" y="54.1">100u/25V</text>
<text x="201.9" y="58.8">P181</text>
<text x="253.9" y="54.9">CN4</text>
<text x="37.6" y="61.2">R40</text>
<text x="37.6" y="64.7">36K</text>
<text x="96.4" y="62.3">160R</text>
<text x="108.1" y="62.3">22R</text>
<text x="118.3" y="64">R50</text>
<text x="152.8" y="64">C44</text>
<text x="162.9" y="61.6">R86</text>
<text x="162.9" y="63.8">1.2K</text>
<text x="253.9" y="64.3">FAN</text>
<text x="36" y="66.5">R43</text>
<text x="36" y="68.9">36K</text>
<text x="54.8" y="66.5">R39</text>
<text x="54.8" y="68.9">75K</text>
<text x="77.6" y="68.2">R7</text>
<text x="77.6" y="71.7">1M</text>
<text x="79.7" y="66.4">CAP</text>
<text x="118.3" y="66.1">1K</text>
<text x="125.8" y="66.1">Q2</text>
<text x="125.8" y="68.2">K2225</text>
<text x="140.8" y="66.5">D24</text>
<text x="152.8" y="66.4">CAP</text>
<text x="37.6" y="72.9">R46</text>
<text x="37.6" y="76.5">36K</text>
<text x="98.7" y="75.8">U1</text>
<text x="98.7" y="77.8">5504S</text>
<text x="140.8" y="73.4">DIODE</text>
<text x="211.6" y="77.8">C20</text>
<text x="223.1" y="74.3">PS3</text>
<text x="35.1" y="81.4">FS2KM</text>
<text x="37.4" y="79.2">Q3</text>
<text x="112.9" y="80.2">D19</text>
<text x="118.3" y="80.4">R72</text>
<text x="118.3" y="82.5">3R3</text>
<text x="125.3" y="80.4">R73</text>
<text x="125.3" y="82.5">3R3</text>
<text x="211.6" y="79.9">CAP</text>
<text x="237.5" y="79.9">R93</text>
<text x="237.5" y="83.5">20K</text>
<text x="49.1" y="85.6">ZD2</text>
<text x="49.1" y="89.6">151</text>
<text x="223.1" y="84.4">P181</text>
<text x="237.5" y="87">R94</text>
<text x="46.8" y="94.7">C30</text>
<text x="89.3" y="91.7">R4</text>
<text x="89.3" y="95.2">51K</text>
<text x="115" y="94.7">D20 D21</text>
<text x="162.9" y="92.4">R28</text>
<text x="162.9" y="94.7">68R</text>
<text x="180.8" y="95.9">FU1</text>
<text x="237.5" y="90.5">20K</text>
<text x="258.4" y="94.7">C?</text>
<text x="43" y="101.8">R48 CAP</text>
<text x="54.8" y="101.8">R45</text>
<text x="91.4" y="97.1">C14</text>
<text x="180.8" y="100.4">16A</text>
<text x="195.2" y="96.4">R1</text>
<text x="195.2" y="99.9">0.15R</text>
<text x="258.4" y="101.6">22u/35V</text>
<text x="43" y="104.1">150K</text>
<text x="54.8" y="104.1">75K</text>
<text x="77.6" y="105.7">R5</text>
<text x="91.4" y="103.9">CAP</text>
<text x="115.2" y="103.5">R77</text>
<text x="115.2" y="106.9">150R</text>
<text x="150.5" y="106.3">D10</text>
<text x="171.2" y="106.3">K1</text>
<text x="177" y="103.9">THS2</text>
<text x="177" y="106">NTC10</text>
<text x="258.4" y="104.1">C?</text>
<text x="43" y="113.5">R58</text>
<text x="54.8" y="113.5">R47</text>
<text x="77.6" y="109.3">2.7K</text>
<text x="87.7" y="110.9">R8</text>
<text x="87.7" y="113">2.7K</text>
<text x="99.5" y="113.3">R67</text>
<text x="117.3" y="108.9">C36</text>
<text x="150.5" y="108.6">DIODE</text>
<text x="177" y="113.3">THS1</text>
<text x="258.4" y="110.9">22u/35V</text>
<text x="258.4" y="113.5">C?</text>
<text x="25.8" y="118">C3</text>
<text x="35.3" y="118">C4</text>
<text x="43" y="115.9">150K</text>
<text x="54.8" y="115.9">75K</text>
<text x="99.5" y="115.4">510R</text>
<text x="117.3" y="115.7">CAP</text>
<text x="177" y="115.4">NTC10</text>
<text x="25.8" y="120.3">270u</text>
<text x="35.3" y="120.3">270u</text>
<text x="43" y="125.3">R57</text>
<text x="54.8" y="125.3">R49</text>
<text x="258.4" y="120.3">22u/35V</text>
<text x="43" y="127.6">150K</text>
<text x="54.8" y="127.6">75K</text>
<text x="54.8" y="137">R59</text>
<text x="101.1" y="132.3">Q5</text>
<text x="115.2" y="132.3">PA</text>
<text x="54.8" y="139.4">75K</text>
<text x="56.2" y="148.3">ZD3</text>
<text x="70" y="148.3">DS1</text>
<text x="138.5" y="148.8">D1</text>
<text x="56.2" y="150.4">5.1V</text>
<text x="70" y="150.4">LED</text>
<text x="115" y="153.4">D14</text>
<text x="138.5" y="155.5">DIODE</text>
<text x="150.5" y="150.4">R2</text>
<text x="150.5" y="153.9">220R</text>
<text x="162.2" y="150.4">R36</text>
<text x="162.2" y="153.9">30K</text>
<text x="198.2" y="153.2">R11</text>
<text x="198.2" y="155.4">0.15R</text>
<text x="56.2" y="160">ZD4</text>
<text x="115" y="160.3">DIODE</text>
<text x="162.2" y="157.6">C8</text>
<text x="162.2" y="159.8">CAP</text>
<text x="56.2" y="162.1">Z41</text>
<text x="115.2" y="164.8">C9</text>
<text x="115.2" y="166.8">270u/10V</text>
<text x="249.2" y="162.8">CN5</text>
<text x="79.9" y="171.8">D4</text>
<text x="79.9" y="173.9">DIODE</text>
<text x="115.2" y="171.8">C11</text>
<text x="115.2" y="173.9">120u/25V</text>
<text x="115" y="177">D16</text>
<text x="115" y="183.7">DIODE</text>
<text x="263.3" y="184">V1.0</text>
<text x="263.3" y="188.6">1/2</text>
</g>
</svg>
